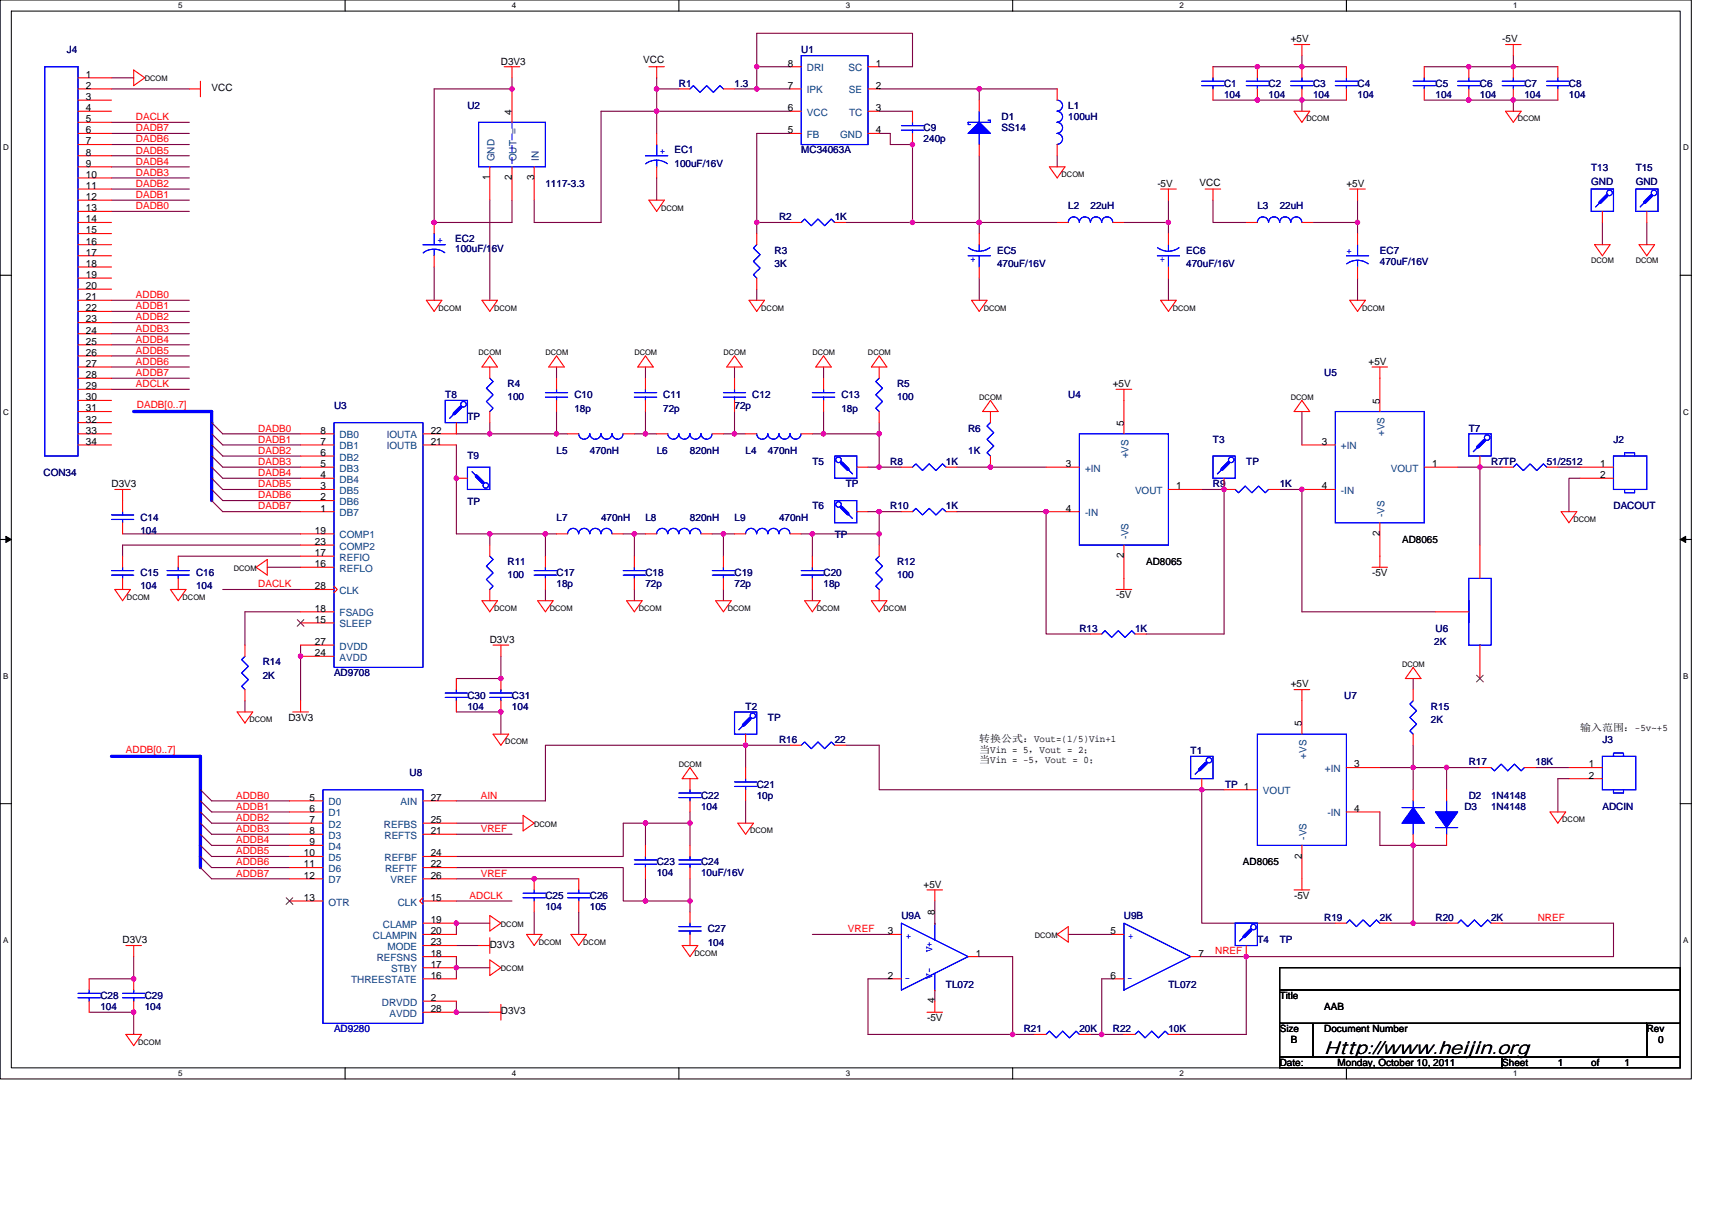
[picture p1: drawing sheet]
<svg xmlns="http://www.w3.org/2000/svg" width="297mm" height="210mm" viewBox="0 0 297 210" stroke-linecap="round" stroke-linejoin="round" font-family="sans-serif">
<path d="M0 0h293.5v187.2h-293.5zM2 1.9h289.5v183.4h-289.5z" fill="none" stroke="#000" stroke-width=".17"/>
<g fill="#fff">
<path d="M30.9 .2h.8v1.6h-.8z"/>
<path d="M30.9 185.5h.8v1.6h-.8z"/>
</g>
<path d="M59.9 0v1.9M59.9 185.3v1.9" fill="none" stroke="#000" stroke-width=".19"/>
<g fill="#fff">
<path d="M88.8 .2h.8v1.6h-.8z"/>
<path d="M88.8 185.5h.8v1.6h-.8z"/>
</g>
<path d="M117.8 0v1.9M117.8 185.3v1.9" fill="none" stroke="#000" stroke-width=".19"/>
<g fill="#fff">
<path d="M146.7 .2h.8v1.6h-.8z"/>
<path d="M146.7 185.5h.8v1.6h-.8z"/>
</g>
<path d="M175.7 0v1.9M175.7 185.3v1.9" fill="none" stroke="#000" stroke-width=".19"/>
<g fill="#fff">
<path d="M204.7 .2h.7v1.6h-.7z"/>
<path d="M204.7 185.5h.7v1.6h-.7z"/>
</g>
<path d="M233.6 0v1.9M233.6 185.3v1.9" fill="none" stroke="#000" stroke-width=".19"/>
<g fill="#fff">
<path d="M262.6 .2h.7v1.6h-.7z"/>
<path d="M262.6 185.5h.7v1.6h-.7z"/>
<path d="M.5 24.8h1v1.6h-1z"/>
<path d="M292 24.8h1v1.6h-1z"/>
<path d="M.5 70.7h1v1.5h-1z"/>
<path d="M292 70.7h1v1.5h-1z"/>
</g>
<path d="M0 47.8h2M291.5 47.8h2" fill="none" stroke="#000" stroke-width=".19"/>
<g fill="#fff">
<path d="M.5 116.5h.9v1.6h-.9z"/>
<path d="M292 116.5h.9v1.6h-.9z"/>
</g>
<path d="M0 93.6h2M291.5 93.6h2" fill="none" stroke="#000" stroke-width=".19"/>
<path d="M1 93.1l1 .5-1 .5zM291.5 93.6l1-.5v1z" fill="#000" stroke="#000" stroke-width=".17"/>
<g fill="#fff">
<path d="M.5 162.4h.9v1.5h-.9z"/>
<path d="M292 162.4h.9v1.5h-.9z"/>
</g>
<path d="M0 139.5h2M291.5 139.5h2M222 167.9h69.5v3.9h-69.5zM222 171.8h69.5v5.8h-69.5zM222 177.6h5.8v5.8h-5.8zM227.8 177.6h57.9v5.8h-57.9zM285.7 177.6h5.8v5.8h-5.8zM222 183.4h38.6v1.9h-38.6zM260.6 183.4h30.9v1.9h-30.9z" fill="none" stroke="#000" stroke-width=".19"/>
<g fill="none" stroke="#800040" stroke-width=".19">
<path d="M19.3 13.5h3.9M19.3 15.4h13.5M88.8 13.5v1.9h-13.5v23.2h13.5v-3.9M113.9 19.3h-9.6v19.3h-11.6v-3.9M113.9 15.4v3.9M113.9 19.3v3.9M113.9 15.4h3.9M113.9 19.3h23.2M113.9 13.5v1.9M127.4 15.4h3.9M131.3 11.6v3.8M131.3 11.6h5.8"/>
<path d="M131.3 11.6v-5.8h27v5.8h-5.8M131.3 15.4h5.8M152.5 15.4h17.4M152.5 19.3h5.8M169.9 15.4h13.5M169.9 15.4v2M210.5 17.4h15.4M210.5 11.6h15.4M225.9 17.4h7.7M225.9 17.4v1.9M225.9 11.6h7.7M225.9 9.7v1.9"/>
<path d="M247.1 11.6h15.5M262.6 17.4h-15.5M262.6 17.4h7.7M262.6 17.4v1.9M262.6 11.6h7.7M262.6 9.7v1.9M19.3 21.2h13.5M19.3 25.1h13.5M19.3 27h13.5M19.3 23.2h13.5M19.3 29h13.5M19.3 30.9h13.5"/>
<path d="M19.3 32.8h13.5M19.3 34.7h13.5M19.3 36.7h13.5M85 34.7v17.4M113.9 30.9v3.8M131.3 38.6v1.9M137.1 23.2h-5.8v15.4h5.8M146.7 38.6h23.2M152.5 23.2h2v1.9h3.8v13.5M169.9 38.6v1.9M169.9 27v11.6M169.9 38.6h13.5"/>
<path d="M183.4 27v2M195 38.6h7.7v1.9M202.7 34.7v3.9M210.5 34.7v3.9h5.7M227.8 38.6h7.7v1.9M235.5 34.7v3.9M278 38.6v3.9M285.7 38.6v3.9M19.3 52.1h13.5M19.3 56h13.5M19.3 57.9h13.5M19.3 54h13.5"/>
<path d="M19.3 59.8h13.5M75.3 46.3v5.8M131.3 50.2v1.9M169.9 48.3v3.8M202.7 48.3v3.8M235.5 48.3v3.8M19.3 61.8h13.5M19.3 63.7h13.5M19.3 65.6h13.5M19.3 67.6h13.5M36.7 73.3l1.9 2h13.6M36.7 75.3l1.9 1.9h13.6"/>
<path d="M36.7 77.2l1.9 1.9h13.6M36.7 79.1l1.9 2h13.6M79.2 75.3h5.8M79.2 77.2v15.4h5.8v2M85 75.3h11.6M85 73.3v2M96.6 71.4v3.9h1.9M96.6 63.7v1.9M110.1 75.3h1.9M112 63.7v1.9M112 75.3h1.9M112 71.4v3.9"/>
<path d="M125.5 75.3h1.9M127.4 75.3h2M127.4 63.7v1.9M127.4 71.4v3.9M140.9 75.3h2M142.9 75.3h9.6M142.9 71.4v3.9M142.9 63.7v1.9M152.5 75.3v5.8h3.9M152.5 73.3v2M225.9 71.4v5.8M21.3 92.6h30.9"/>
<path d="M30.9 96.5h21.3M36.7 81.1l1.9 1.9h13.6M36.7 83l1.9 1.9h13.6M36.7 84.9l1.9 2h13.6M36.7 86.9l1.9 1.9h13.6M46.4 98.4h5.8M52.2 94.6h-30.9v1.9M85 92.6h9.6M94.6 92.6h2M94.6 92.6v3.9M108.1 92.6h2M110.1 92.6h1.9"/>
<path d="M110.1 92.6v3.9M123.6 92.6h1.9M125.5 92.6h1.9M125.5 92.6v3.9M139 92.6h1.9M140.9 92.6h11.6M140.9 92.6v3.9M150.6 88.8h1.9M150.6 81.1h1.9M152.5 88.8v3.8M152.5 88.8h3.9M152.5 92.6v2"/>
<path d="M166 88.8h15.5v21.2h7.7M181.5 81.1h-15.5M208.5 84.9h3.9v25.1h-13.5M222 84.9h3.9v21.3h23.2M252.9 81.1h3.9v13.5M256.8 81.1h3.8M270.3 81.1h3.8M274.1 83h-1.9v5.8M38.6 102.3h13.6M52.2 112v9.6M52.2 106.2h-9.7v5.8M86.9 113.9v3.9h-7.7"/>
<path d="M94.6 102.3v1.9M110.1 102.3v1.9M125.5 102.3v1.9M140.9 102.3v1.9M245.2 117.8v1.9M34.8 137.1l1.9 1.9h13.5M34.8 139l1.9 1.9h13.5M42.5 121.6v1.9M79.2 123.5h7.7v3.9M129.4 139v3.9M129.4 129.3h-34.8v9.7h-15.4M137.1 129.3h-7.7v3.9"/>
<path d="M146.7 129.3h5.8v7.8h59.9M208.5 137.1v23.1h23.2M239.4 133.2h5.8M245.2 133.2v3.9M245.2 133.2h5.8M245.2 129.3v3.9M251 133.2v3.9M251 133.2h5.8M266.4 133.2h5.8M272.2 135.1h-1.9v5.8M34.8 140.9l1.9 2h13.5M34.8 142.9l1.9 1.9h13.5"/>
<path d="M34.8 144.8l1.9 1.9h13.5M34.8 146.7l1.9 1.9h13.5M34.8 148.6l1.9 2h13.5M34.8 150.6l1.9 1.9h13.5M79.2 142.9h11.6M79.2 144.8h9.6M79.2 150.6h28.9v5.8h3.9M79.2 156.4h9.6M92.7 158.3v3.9M100.4 152.5h-21.2M100.4 158.3v3.9M112 142.9h-3.9v5.7h-28.9"/>
<path d="M112 152.5v3.9h7.7M119.7 152.5v3.9M119.7 142.9v3.8M119.7 156.4v1.9M119.7 140.9v2M119.7 142.9h-7.7v3.8M162.2 156.4v3.8M239.4 140.9v5.8h5.8M245.2 146.7v13.5M245.2 146.7h5.8M15.5 175.7h7.7v3.8M23.2 166v3.9h-7.7"/>
<path d="M79.2 167.9h5.8M79.2 167.9v2M79.2 173.7v2h5.8M79.2 166v1.9M79.2 164.1h3.8M85 160.2h-5.8v2M140.9 162.2h13.6M154.5 169.9h-3.9v9.6h25.1M162.2 171.8v1.9M169.9 166h5.8v13.5M175.7 179.5h3.9M185.4 162.2h7.7"/>
<path d="M189.2 179.5h2M191.2 179.5h3.8M193.1 169.9h-1.9v9.6M208.5 166h7.7M216.2 166v13.5h-11.5M241.3 160.2h3.9M245.2 160.2h5.8M260.6 160.2h19.3v5.8h-63.7"/>
</g>
<g fill="#f0f" stroke="#f0f" stroke-width=".19">
<circle cx="169.9" cy="38.6" r=".38"/>
<circle cx="235.5" cy="38.6" r=".38"/>
<circle cx="75.3" cy="38.6" r=".38"/>
<circle cx="88.8" cy="15.4" r=".38"/>
<circle cx="113.9" cy="15.4" r=".38"/>
<circle cx="131.3" cy="11.6" r=".38"/>
<circle cx="113.9" cy="19.3" r=".38"/>
<circle cx="158.3" cy="38.6" r=".38"/>
<circle cx="158.3" cy="25.1" r=".38"/>
<circle cx="131.3" cy="38.6" r=".38"/>
<circle cx="169.9" cy="15.4" r=".38"/>
<circle cx="202.7" cy="38.6" r=".38"/>
<circle cx="131.3" cy="15.4" r=".38"/>
<circle cx="52.1" cy="113.9" r=".38"/>
<circle cx="125.5" cy="92.6" r=".38"/>
<circle cx="110" cy="92.6" r=".38"/>
<circle cx="152.5" cy="92.6" r=".38"/>
<circle cx="140.9" cy="92.6" r=".38"/>
<circle cx="181.5" cy="88.8" r=".38"/>
<circle cx="212.4" cy="84.9" r=".38"/>
<circle cx="94.6" cy="92.6" r=".38"/>
<circle cx="85" cy="92.6" r=".38"/>
<circle cx="142.9" cy="75.3" r=".38"/>
<circle cx="127.4" cy="75.3" r=".38"/>
<circle cx="112" cy="75.3" r=".38"/>
<circle cx="96.5" cy="75.3" r=".38"/>
<circle cx="79.2" cy="83" r=".38"/>
<circle cx="152.5" cy="75.3" r=".38"/>
<circle cx="225.9" cy="84.9" r=".38"/>
<circle cx="85" cy="75.3" r=".38"/>
<circle cx="256.8" cy="81.1" r=".38"/>
<circle cx="79.2" cy="167.9" r=".38"/>
<circle cx="79.2" cy="175.6" r=".38"/>
<circle cx="92.7" cy="152.5" r=".38"/>
<circle cx="112" cy="156.3" r=".38"/>
<circle cx="112" cy="142.8" r=".38"/>
<circle cx="119.7" cy="156.3" r=".38"/>
<circle cx="119.7" cy="142.8" r=".38"/>
<circle cx="79.2" cy="160.2" r=".38"/>
<circle cx="129.4" cy="129.3" r=".38"/>
<circle cx="245.2" cy="160.2" r=".38"/>
<circle cx="245.2" cy="146.7" r=".38"/>
<circle cx="245.2" cy="133.2" r=".38"/>
<circle cx="175.7" cy="179.5" r=".38"/>
<circle cx="191.1" cy="179.5" r=".38"/>
<circle cx="208.5" cy="137" r=".38"/>
<circle cx="216.2" cy="166" r=".38"/>
<circle cx="218.2" cy="17.4" r=".38"/>
<circle cx="225.9" cy="17.4" r=".38"/>
<circle cx="218.2" cy="11.6" r=".38"/>
<circle cx="225.9" cy="11.6" r=".38"/>
<circle cx="254.8" cy="17.4" r=".38"/>
<circle cx="262.6" cy="17.4" r=".38"/>
<circle cx="254.8" cy="11.6" r=".38"/>
<circle cx="262.6" cy="11.6" r=".38"/>
<circle cx="23.2" cy="169.9" r=".38"/>
<circle cx="23.2" cy="175.6" r=".38"/>
<circle cx="251" cy="133.2" r=".38"/>
<circle cx="171.8" cy="81.1" r=".38"/>
<circle cx="152.5" cy="88.8" r=".38"/>
<circle cx="152.5" cy="81.1" r=".38"/>
<circle cx="86.9" cy="117.7" r=".38"/>
<circle cx="86.9" cy="123.5" r=".38"/>
</g>
<g fill="none" stroke="#00f" stroke-width=".57">
<path d="M278.8 34l-1.2 1.1M286.5 34l-1.2 1.1M23.2 71.4h13.5v15.5M79.9 70.7l-1.1 1.1M257.6 76.4l-1.2 1.2M82.7 82.6l1.1 1.2M146 80.3l1.1 1.1M146 88l1.1 1.2M213.1 80.3l-1.1 1.1M19.3 131.3h15.5v19.3M130.2 124.7l-1.2 1.2M209.3 132.4l-1.2 1.2"/>
<path d="M217 161.4l-1.1 1.1"/>
</g>
<g fill="none" stroke="#f00" stroke-width=".19">
<path d="M13.5 15.4h5.8M13.5 13.5h5.8M13.5 17.4h5.8M13.5 19.3h5.8M23.2 12.1l1.9 1.4-1.9 1.4zM32.8 15.4h2M34.8 14.1v2.7M87.5 11.6h2.7M88.8 11.6v1.9M88.8 15.4v5.8M112.6 11.6h2.7M113.9 11.6v1.9"/>
<path d="M117.8 15.4h1.9M125.5 15.4h1.9M137.1 15.4h1.9M137.1 19.3h1.9M137.1 11.6h1.9M150.6 15.4h1.9M150.6 19.3h1.9M150.6 11.6h1.9M158.3 19.3v1.9M169.9 17.4v1.9M183.4 15.4v2M210.5 11.6v1.9"/>
<path d="M210.5 15.4v2M218.2 11.6v1.9M218.2 15.4v2M224.5 7.7h2.7M224.5 19.3h2.7l-1.3 1.9zM225.9 7.7v2M225.9 11.6v1.9M225.9 15.4v2M233.6 11.6v1.9M233.6 15.4v2M247.1 11.6v1.9M247.1 15.4v2"/>
<path d="M254.8 11.6v1.9M254.8 15.4v2M261.2 7.7h2.7M261.2 19.3h2.7l-1.3 1.9zM262.6 7.7v2M262.6 11.6v1.9M262.6 15.4v2M270.3 11.6v1.9M270.3 15.4v2M13.5 38.6h5.8M13.5 21.2h5.8M13.5 23.2h5.8"/>
<path d="M13.5 25.1h5.8M13.5 27h5.8M13.5 29h5.8M13.5 30.9h5.8M13.5 32.8h5.8M13.5 34.7h5.8M13.5 36.7h5.8M75.3 38.6v1.9M85 29v5.7M88.8 29v5.7M92.7 29v5.7M112.6 34.7h2.7l-1.4 2z"/>
<path d="M113.9 23.2v1.9M113.9 29v1.9M137.1 38.6h1.9M137.1 23.2h1.9M144.8 38.6h1.9M150.6 23.2h1.9M158.3 23.2v1.9M169.9 25.1v1.9M182.1 29h2.7l-1.4 1.9zM183.4 25.1v1.9M183.4 38.6h2M193.1 38.6h1.9"/>
<path d="M201.4 32.8h2.7M202.7 32.8v1.9M209.1 32.8h2.7M210.5 32.8v1.9M216.2 38.6h2M225.9 38.6h1.9M234.2 32.8h2.7M235.5 32.8v1.9M278 36.7v1.9M285.7 36.7v1.9M13.5 40.5h5.8M13.5 42.5h5.8"/>
<path d="M13.5 44.4h5.8M13.5 46.3h5.8M13.5 48.3h5.8M13.5 50.2h5.8M13.5 52.1h5.8M13.5 54h5.8M13.5 56h5.8M13.5 57.9h5.8M13.5 59.8h5.8M74 52.1h2.7l-1.4 1.9zM75.3 44.4v1.9M83.6 52.1h2.7l-1.3 1.9z"/>
<path d="M130 52.1h2.6l-1.3 1.9zM131.3 40.5v2M131.3 48.3v1.9M168.6 52.1h2.7l-1.4 1.9zM169.9 40.5v2M169.9 46.3v2M201.4 52.1h2.7l-1.4 1.9zM202.7 40.5v2M202.7 46.3v2M234.2 52.1h2.7l-1.4 1.9zM235.5 40.5v2M235.5 46.3v2"/>
<path d="M276.7 42.5h2.7l-1.4 1.9zM284.4 42.5h2.7l-1.4 1.9zM13.5 75.3h5.8M13.5 77.2h5.8M13.5 61.8h5.8M13.5 63.7h5.8M13.5 65.6h5.8M13.5 67.6h5.8M13.5 69.5h5.8M13.5 71.4h5.8M13.5 73.3h5.8M52.2 75.3h5.8"/>
<path d="M52.2 77.2h5.8M52.2 79.1h5.8M73.4 77.2h5.8M79.2 73.3v2h-5.8M85 61.8l1.3 1.9h-2.7zM85 63.7v1.9M85 71.4v1.9M96.6 61.8l1.3 1.9h-2.7zM96.6 65.6v2M96.6 69.5v1.9M98.5 75.3h1.9M108.1 75.3h2"/>
<path d="M112 61.8l1.3 1.9h-2.6zM112 65.6v2M112 69.5v1.9M113.9 75.3h2M123.6 75.3h1.9M127.4 61.8l1.4 1.9h-2.7zM127.4 65.6v2M127.4 69.5v1.9M129.4 75.3h1.9M139 75.3h1.9M142.9 61.8l1.3 1.9h-2.7zM142.9 65.6v2"/>
<path d="M142.9 69.5v1.9M152.5 61.8l1.4 1.9h-2.7zM152.5 63.7v1.9M152.5 71.4v1.9M171.8 69.5l1.4 1.9h-2.7zM171.8 71.4v1.9M171.8 79.1v2M193.7 67.6h2.7M195 67.6v7.7M225.9 69.5l1.3 1.9h-2.7zM225.9 77.2h5.8M238.1 63.7h2.6"/>
<path d="M239.4 63.7v7.7M256.8 79.1v2M19.9 84.9h2.7M21.3 84.9v3.9M21.3 90.7v1.9M21.3 96.5v1.9M30.9 96.5v1.9M44.4 98.4l2-1.3v2.7zM52.2 92.6h5.8M52.2 84.9h5.8M52.2 81.1h5.8M52.2 88.8h5.8"/>
<path d="M52.2 86.9h5.8M52.2 83h5.8M52.2 98.4h5.8M52.2 96.5h5.8M52.2 94.6h5.8M79.2 83h1.9M85 94.6v1.9M94.6 96.5v1.9M96.6 92.6h1.9M106.2 92.6h1.9M110.1 96.5v1.9M112 92.6h1.9"/>
<path d="M121.6 92.6h2M125.5 96.5v1.9M127.4 92.6h2M137.1 92.6h1.9M140.9 96.5v1.9M148.7 81.1h1.9M148.7 88.8h1.9M152.5 94.6v1.9M156.4 81.1h1.9M156.4 88.8h1.9M164.1 81.1h1.9M164.1 88.8h1.9"/>
<path d="M181.5 81.1h5.8M181.5 88.8h5.8M195 94.6v7.7M202.7 84.9h5.8M212.4 83v1.9h1.9M220.1 84.9h1.9M225.9 84.9h5.8M238.1 98.4h2.6M239.4 90.7v7.7M247.1 81.1h5.8M256.8 94.6v5.8M260.6 81.1h2"/>
<path d="M268.4 81.1h1.9M270.9 88.8h2.7l-1.4 1.9zM274.1 81.1h5.8M274.1 83h5.8M19.9 102.3h2.7l-1.3 1.9zM21.3 100.4v1.9M29.6 102.3h2.7l-1.4 1.9zM30.9 100.4v1.9M42.5 112v1.9M42.5 119.7v1.9M52.2 108.1h5.8M52.2 106.2h5.8"/>
<path d="M52.2 113.9h5.8M52.2 112h5.8M52.2 102.3h5.8M58 101.7l.5 .6-.5 .6M79.2 117.8v1.9M83.6 104.2h2.7l-1.3 2zM85 102.3v1.9M85.6 112h2.7M86.9 112v1.9M86.9 117.8v1.9M93.3 104.2h2.7l-1.4 2zM94.6 100.4v1.9"/>
<path d="M108.7 104.2h2.7l-1.3 2zM110.1 100.4v1.9M124.2 104.2h2.7l-1.4 2zM125.5 100.4v1.9M139.6 104.2h2.7l-1.4 2zM140.9 100.4v1.9M151.2 104.2h2.7l-1.4 2zM152.5 102.3v1.9M189.2 110h2M193.7 102.3h2.7M196.9 110h2M224.5 119.7h2.7"/>
<path d="M225.9 119.7v7.7M245.2 115.8l1.3 2h-2.7zM245.2 119.7v1.9M249.1 106.2h5.7M256.8 112v5.8M41.1 123.5h2.8l-1.4 2zM50.2 139h5.8M50.8 123.5h2.7M52.2 121.6v1.9M73.4 139h5.8M79.2 121.6v1.9M85.6 127.4h2.7l-1.4 1.9z"/>
<path d="M86.9 121.6v1.9M119.7 133.2l1.4 1.9h-2.7zM119.7 135.1v2M119.7 139v1.9M129.4 127.4v1.9M129.4 133.2v1.9M129.4 137.1v1.9M137.1 129.3h1.9M144.8 129.3h1.9M208.5 135.1v2M212.4 137.1h5.8M233.6 133.2h5.8"/>
<path d="M245.2 127.4v1.9M245.2 137.1v1.9M251 137.1v1.9M256.8 133.2h1.9M264.5 133.2h1.9M272.2 133.2h5.8M272.2 135.1h5.8M50.2 140.9h5.8M50.2 142.9h5.8M50.2 144.8h5.8M50.2 146.7h5.8M50.2 148.6h5.8"/>
<path d="M50.2 150.6h5.8M50.2 152.5h5.8M50.2 156.4h5.8M73.4 155.8l-.6 .6 .6 .5M73.4 142.9h5.8M73.4 144.8h5.8M73.4 148.6h5.8M73.4 150.6h5.8M73.4 152.5h5.8M73.4 156.4h5.8M85 158.9l1.9 1.3-1.9 1.4zM90.8 141.5l1.9 1.4-1.9 1.3z"/>
<path d="M92.7 152.5v1.9M92.7 156.4v1.9M100.4 152.5v1.9M100.4 156.4v1.9M112 146.7v1.9M112 150.6v1.9M119.7 146.7v1.9M119.7 150.6v1.9M119.7 158.3v1.9M128 142.9h2.7l-1.3 1.9zM160.8 154.4h2.7M162.2 154.4v2"/>
<path d="M224.5 154.4h2.7M225.9 146.7v7.7M233.6 140.9h5.8M245.2 144.8v1.9M251 144.8v1.9M268.9 140.9h2.7l-1.3 2zM15.5 169.9v1.9M15.5 173.7v2M21.8 164.1h2.8M21.8 179.5h2.8l-1.4 2zM23.2 164.1v1.9M23.2 169.9v1.9"/>
<path d="M23.2 173.7v2M73.4 173.7h5.8M73.4 169.9h5.8M73.4 167.9h5.8M73.4 166h5.8M73.4 160.2h5.8M73.4 162.2h5.8M73.4 164.1h5.8M73.4 175.7h5.8M83 164.1h2M85 166.6l1.9 1.3-1.9 1.4zM85 175.7h1.9"/>
<path d="M85 162.7v2.7M86.9 174.3v2.7M91.4 162.2h2.6l-1.3 1.9zM99.1 162.2h2.7l-1.4 1.9zM118.4 164.1h2.7l-1.4 1.9zM119.7 162.2v1.9M154.5 169.9h1.9M154.5 162.2h1.9M160.8 175.7h2.7M162.2 173.7v2M162.2 160.2h.1M162.2 171.8h.1"/>
<path d="M168 166h1.9M179.6 179.5h1.9M183.4 162.2l2-1.4v2.7zM187.3 179.5h1.9M193.1 169.9h1.9M193.1 162.2h1.9M195 179.5h1.9M202.7 179.5h2M206.6 166h1.9M216.2 164.1v1.9M231.7 160.2h1.9M239.4 160.2h1.9"/>
<path d="M251 160.2h1.9M258.7 160.2h1.9"/>
</g>
<g fill="none" stroke="#00f" stroke-width=".19">
<path d="M7.8 11.6h5.7v67.5h-5.7zM119.7 15.4l.6-.5 1.2 1.1 1.1-1.1 1.2 1.1 1.1-1.1 .6 .5M139 9.7h11.6v15.4h-11.6zM169.9 19.3v1.9M183.4 17.4a.95 .95 0 0 1 1 .9 .95 .95 0 0 1-1 1 .96 .96 0 0 1 1 .9 .96 .96 0 0 1-1 1 .96 .96 0 0 1 1 1 .96 .96 0 0 1-1 .9M208.5 14.9h3.9M208.5 14.1h3.9M210.5 13.5v.6M210.5 14.9v.5M216.2 14.9h3.9M216.2 14.1h3.9M218.2 13.5v.6"/>
<path d="M218.2 14.9v.5M224 14.9h3.8M224 14.1h3.8M225.9 13.5v.6M225.9 14.9v.5M231.7 14.9h3.8M231.7 14.1h3.8M233.6 13.5v.6M233.6 14.9v.5M245.2 14.9h3.9M245.2 14.1h3.9M247.1 13.5v.6"/>
<path d="M247.1 14.9v.5M252.9 14.9h3.9M252.9 14.1h3.9M254.8 13.5v.6M254.8 14.9v.5M260.6 14.9h3.9M260.6 14.1h3.9M262.6 13.5v.6M262.6 14.9v.5M268.4 14.9h3.8M268.4 14.1h3.8M270.3 13.5v.6"/>
<path d="M270.3 14.9v.5M83 21.2h11.6v7.8h-11.6zM112 27h3.9M113.9 27.8v1.2M113.9 25.1v1.9M115.8 28.4a3.1 3.1 0 0 0-3.8 0M139 38.6l.6-.6 1.2 1.2 1.1-1.2 1.2 1.2 1.1-1.2 .6 .6M156.4 22.6h3.8M156.4 21.8h3.8M158.3 21.2v.6M158.3 22.6v.6M169.9 23.2v1.9"/>
<path d="M171.4 20.8h.4v.4h-3.8v.4h.4M183.4 23.2a.95 .95 0 0 1 1 .9 .95 .95 0 0 1-1 1M187.3 38.6a.95 .95 0 0 0-1-1 .95 .95 0 0 0-.9 1M189.2 38.6a.95 .95 0 0 0-1-1 .95 .95 0 0 0-.9 1M191.1 38.6a.96 .96 0 0 0-.9-1 .96 .96 0 0 0-1 1M193.1 38.6a.95 .95 0 0 0-1-1 .95 .95 0 0 0-.9 1M222 38.6a.96 .96 0 0 0-.9-1 .96 .96 0 0 0-1 1 .96 .96 0 0 0-1-1 .96 .96 0 0 0-.9 1M225.9 38.6a.96 .96 0 0 0-1-1 .96 .96 0 0 0-1 1 .95 .95 0 0 0-.9-1 .95 .95 0 0 0-1 1M276.1 32.8h3.8v3.9h-3.8zM277.8 34.9l-.9 1M283.8 32.8h3.9v3.9h-3.9zM285.5 34.9l-.9 1"/>
<path d="M73.4 42.5h3.9M75.3 43.2v1.2M75.3 40.5v2M77.2 43.9a3.1 3.1 0 0 0-3.8 0M131.3 42.5l-.6 .6 1.2 1.1-1.2 1.2 1.2 1.1-1.2 1.2 .6 .6M168 44.4h3.8M169.9 42.5v1.1M169.9 44.4v1.9M171.8 42.9a3 3 0 0 1-3.8 .1M200.8 44.4h3.9M200.8 43a3 3 0 0 0 3.8 0M202.7 42.5v1.1"/>
<path d="M202.7 44.4v1.9M233.6 44.4h3.9M235.5 45.2l-1.2 .2-.6 .4M235.5 45.2l1.2 .2 .7 .4M235.5 45.2v1.1M235.5 42.5v1.9M58 73.3h15.4v42.5h-15.4zM77.3 69.5h3.8v3.8h-3.8zM79 71.6l-1 1M85 65.6l.6 .6-1.2 1.2 1.2 1.1-1.2 1.2 1.2 1.1-.6 .6M94.6 68.1h3.9M94.6 68.9h3.9"/>
<path d="M96.6 68.9v.6M96.6 67.6v.5M106.2 75.3a.95 .95 0 0 1-1 .9 .95 .95 0 0 1-.9-.9 .97 .97 0 0 1-1 .9 .97 .97 0 0 1-1-.9 .96 .96 0 0 1-.9 .9 .96 .96 0 0 1-1-.9M108.1 75.3a.95 .95 0 0 1-.9 .9 .95 .95 0 0 1-1-.9M110.1 68.1h3.8M110.1 68.9h3.8M112 68.9v.6M112 67.6v.5M117.8 75.3a.95 .95 0 0 1-1 .9 .95 .95 0 0 1-.9-.9M119.7 75.3a.95 .95 0 0 1-1 .9 .95 .95 0 0 1-.9-.9M123.6 75.3a.96 .96 0 0 1-1 .9 .96 .96 0 0 1-1-.9 .96 .96 0 0 1-.9 .9 .96 .96 0 0 1-1-.9M125.5 68.1h3.9"/>
<path d="M125.5 68.9h3.9M127.4 68.9v.6M127.4 67.6v.5M133.2 75.3a.96 .96 0 0 1-.9 .9 .96 .96 0 0 1-1-.9M137.1 75.3a.95 .95 0 0 1-1 .9 .95 .95 0 0 1-.9-.9 .96 .96 0 0 1-1 .9 .96 .96 0 0 1-1-.9M139 75.3a.95 .95 0 0 1-1 .9 .95 .95 0 0 1-.9-.9M140.9 68.1h3.9M140.9 68.9h3.9M142.9 68.9v.6M142.9 67.6v.5M144.8 79.1h3.9v3.9h-3.9zM152.5 65.6l-.5 .6 1.1 1.2-1.1 1.1 1.1 1.2-1.1 1.1 .5 .6"/>
<path d="M171.8 73.3l-.5 .6 1.1 1.2-1.1 1.1 1.1 1.2-1.1 1.2 .5 .5M187.3 75.3h15.4v19.3h-15.4zM210.5 79.1h3.8v3.9h-3.8zM231.7 71.4h15.4v19.3h-15.4zM254.8 75.3h3.9v3.8h-3.9zM256.6 77.4l-1 1M279.9 79.1h5.8v5.8h-5.8zM281.9 79.1v-.5h1.7v.5M19.3 89.4h3.9M19.3 90.1h3.9M19.3 99h3.9M19.3 99.8h3.9"/>
<path d="M21.3 90.1v.6M21.3 88.8v.6M21.3 99.8v.6M21.3 98.4v.6M29 99h3.8M29 99.8h3.8M30.9 99.8v.6M30.9 98.4v.6M81.1 81.1h3.9v3.8h-3.9zM81.9 81.9l.9 .9M85 96.5l.6 .6-1.2 1.2 1.2 1.1-1.2 1.2 1.2 1.1-.6 .6M92.7 99.8h3.9"/>
<path d="M92.7 99h3.9M94.6 98.4v.6M94.6 99.8v.6M98.5 92.6a.95 .95 0 0 1 .9-.9 .95 .95 0 0 1 1 .9M100.4 92.6a.95 .95 0 0 1 1-.9 .95 .95 0 0 1 .9 .9 .97 .97 0 0 1 1-.9 .97 .97 0 0 1 1 .9 .96 .96 0 0 1 .9-.9 .96 .96 0 0 1 1 .9M108.1 99.8h3.9M108.1 99h3.9M110.1 98.4v.6M110.1 99.8v.6M113.9 92.6a.95 .95 0 0 1 1-.9 .95 .95 0 0 1 .9 .9 .96 .96 0 0 1 1-.9 .96 .96 0 0 1 1 .9M117.8 92.6a.95 .95 0 0 1 .9-.9 .95 .95 0 0 1 1 .9M119.7 92.6a.95 .95 0 0 1 1-.9 .95 .95 0 0 1 .9 .9"/>
<path d="M123.6 99.8h3.8M123.6 99h3.8M125.5 98.4v.6M125.5 99.8v.6M129.4 92.6a.95 .95 0 0 1 .9-.9 .95 .95 0 0 1 1 .9M131.3 92.6a.96 .96 0 0 1 1-.9 .96 .96 0 0 1 .9 .9M133.2 92.6a.95 .95 0 0 1 1-.9 .95 .95 0 0 1 .9 .9 .96 .96 0 0 1 1-.9 .96 .96 0 0 1 1 .9M139 99.8h3.9M139 99h3.9M140.9 98.4v.6M140.9 99.8v.6M144.8 86.9h3.9v3.8h-3.9z"/>
<path d="M146.9 81.3l1 .9M146.9 89l1 1M152.5 96.5l-.5 .6 1.1 1.2-1.1 1.1 1.1 1.2-1.1 1.1 .5 .6M158.3 81.1l.6-.6 1.2 1.2 1.1-1.2 1.2 1.2 1.1-1.2 .6 .6M158.3 88.8l.6-.6 1.2 1.2 1.1-1.2 1.2 1.2 1.1-1.2 .6 .6M212.2 81.3l-1 .9M214.3 84.9l.6 .6 1.1-1.2 1.2 1.2 1.2-1.2 1.1 1.2 .6-.6M262.6 81.1l.5-.6 1.2 1.2 1.2-1.2 1.1 1.2 1.2-1.2 .6 .6M281.9 84.9v.6h1.7v-.6M42.5 113.9l-.6 .6 1.2 1.1-1.2 1.2 1.2 1.1-1.2 1.2 .6 .6M79.2 119.7v.6M86.9 119.7v.6"/>
<path d="M191.2 110l.5-.5 1.2 1.1 1.1-1.1 1.2 1.1 1.2-1.1 .5 .5M254.8 100.4h3.9v11.6h-3.9zM254.8 104.2v3.9M56 137.1h17.4v40.5h-17.4zM77.3 121h3.8M77.3 120.3h3.8M79.2 121v.6M85 121h3.8M85 120.3h3.8M86.9 121v.6M117.8 138.4h3.8M117.8 137.6h3.8"/>
<path d="M119.7 137.1v.5M119.7 138.4v.6M127.4 123.5h3.9v3.9h-3.9zM127.4 136.5h3.9M127.4 135.7h3.9M129.2 125.7l-1 .9M129.4 135.1v.6M129.4 136.5v.6M139 129.3l.6-.5 1.2 1.1 1.1-1.1 1.2 1.1 1.1-1.1 .6 .5M206.6 131.3h3.9v3.8h-3.9zM208.3 133.4l-.9 .9M218.2 127.4h15.4v19.3h-15.4z"/>
<path d="M245.2 121.6l-.6 .6 1.2 1.1-1.2 1.2 1.2 1.2-1.2 1.1 .6 .6M245.2 139v1.1M251 139v1.9M258.7 133.2l.6 .6 1.2-1.2 1.1 1.2 1.2-1.2 1.1 1.2 .6-.6M278 131.3h5.8v5.8h-5.8zM279.9 137.1v.5h1.8v-.5M279.9 131.3v-.6h1.8v.6M90.8 155.8h3.8M90.8 155h3.8M92.7 154.4v.6M92.7 155.8v.6M98.5 155.8h3.8"/>
<path d="M98.5 155h3.8M100.4 154.4v.6M100.4 155.8v.6M110.1 150h3.8M110.1 149.2h3.8M112 148.6v.6M112 150v.6M117.8 150h3.8M117.8 149.2h3.8M119.7 148.6v.6M119.7 150v.6M243.3 140.1h3.8"/>
<path d="M245.2 142.9v1.9M249.1 143.6h3.8M251 143.6v1.2M13.5 173.1h3.9M13.5 172.4h3.9M15.5 171.8v.6M15.5 173.1v.6M21.3 173.1h3.8M21.3 172.4h3.8M23.2 171.8v.6M23.2 173.1v.6M117.8 160.8h3.8"/>
<path d="M117.8 161.6h3.8M119.7 161.6v.6M119.7 160.2v.6M156.4 160.2l11.6 5.8-11.6 5.8zM162.2 168.9v2.9M162.2 160.2v2.9M181.5 179.5l.6-.6 1.1 1.2 1.2-1.2 1.1 1.2 1.2-1.2 .6 .6M195 160.2l11.6 5.8-11.6 5.8zM196.9 179.5l.6-.6 1.2 1.2 1.1-1.2 1.2 1.2 1.1-1.2 .6 .6M214.3 160.2h3.9v3.9h-3.9zM216 162.3l-.9 1M233.6 160.2l.6-.6 1.1 1.2 1.2-1.2 1.2 1.2 1.1-1.2 .6 .6"/>
<path d="M252.9 160.2l.6-.6 1.2 1.2 1.1-1.2 1.2 1.2 1.1-1.2 .6 .6"/>
<circle cx="279.3" cy="33.5" r=".48"/>
<circle cx="287" cy="33.5" r=".47"/>
<circle cx="80.4" cy="70.2" r=".48"/>
<circle cx="145.5" cy="79.8" r=".48"/>
<circle cx="213.6" cy="79.8" r=".48"/>
<circle cx="258" cy="75.9" r=".47"/>
<circle cx="84.3" cy="84.2" r=".47"/>
<circle cx="145.5" cy="87.5" r=".48"/>
<circle cx="130.6" cy="124.2" r=".47"/>
<circle cx="209.8" cy="131.9" r=".47"/>
<circle cx="217.5" cy="160.9" r=".47"/>
</g>
<path d="M51.6 107.5l1.1 1.2M52.7 107.5l-1.1 1.2M256.2 117.2l1.2 1.1M257.3 117.2l-1.1 1.1M49.7 155.8l1.1 1.2M50.8 155.8l-1.2 1.2" fill="none" stroke="#804000" stroke-width=".17"/>
<path d="M88.8 21.2v7.8M88.8 29h.1" fill="none" stroke="#fff" stroke-width=".17" stroke-dasharray="1 1 1 1 1 1 1 1"/>
<path d="M88.8 21.2v7.8M88.8 29h.1" fill="none" stroke="#00f" stroke-width=".17" stroke-dasharray="1 1 1 1 1 1 1 1"/>
<g fill="#00f" stroke="#00f" stroke-width=".19">
<path d="M245.2 140.1l1.9 2.8h-3.8z" fill-rule="evenodd"/>
<path d="M245.2 140.1l1.9 2.8h-3.8z" fill-rule="evenodd"/>
<path d="M168 23.2l1.9-2 1.9 2z" fill-rule="evenodd"/>
<path d="M168 23.2l1.9-2 1.9 2z" fill-rule="evenodd"/>
<path d="M249.1 140.9h3.8l-1.9 2.7z" fill-rule="evenodd"/>
<path d="M249.1 140.9h3.8l-1.9 2.7z" fill-rule="evenodd"/>
</g>
<text font-size="3.2" x="229.8" y="182.9">Http://www.heijin.org</text>
<g font-size="1.7" fill="#000080">
<text x="11.6" y="9.3">J4</text>
<text x="139" y="9.3">U1</text>
<text x="117.8" y="15">R1</text>
<text x="127.4" y="15">1.3</text>
<text x="212.4" y="15">C1</text>
<text x="212.4" y="17">104</text>
<text x="220.1" y="15">C2</text>
<text x="220.1" y="17">104</text>
<text x="227.8" y="15">C3</text>
<text x="227.8" y="17">104</text>
<text x="235.5" y="15">C4</text>
<text x="235.5" y="17">104</text>
<text x="249.1" y="15">C5</text>
<text x="249.1" y="17">104</text>
<text x="256.8" y="15">C6</text>
<text x="256.8" y="17">104</text>
<text x="264.5" y="15">C7</text>
<text x="264.5" y="17">104</text>
<text x="272.2" y="15">C8</text>
<text x="272.2" y="17">104</text>
<text x="81.1" y="18.9">U2</text>
<text x="160.2" y="22.8">C9</text>
<text x="173.8" y="20.8">D1</text>
<text x="173.8" y="22.8">SS14</text>
<text x="185.4" y="18.9">L1</text>
<text x="185.4" y="20.8">100uH</text>
<text x="117" y="26.6">EC1</text>
<text x="117" y="29">100uF/16V</text>
<text x="139" y="26.6">MC34063A</text>
<text x="160.2" y="24.7">240p</text>
<text x="276.1" y="29.7">T13</text>
<text x="283.8" y="29.7">T15</text>
<text x="94.6" y="32.4">1117-3.3</text>
<text x="276.1" y="32">GND</text>
<text x="283.8" y="32">GND</text>
<text x="135.2" y="38.2">R2</text>
<text x="144.8" y="38.2">1K</text>
<text x="185.4" y="36.3">L2</text>
<text x="189.2" y="36.3">22uH</text>
<text x="218.2" y="36.3">L3</text>
<text x="222" y="36.3">22uH</text>
<text x="79" y="42.1">EC2</text>
<text x="79" y="43.8">100uF/16V</text>
<text x="134.4" y="44">R3</text>
<text x="134.4" y="46.3">3K</text>
<text x="173" y="44">EC5</text>
<text x="173" y="46.3">470uF/16V</text>
<text x="205.8" y="44">EC6</text>
<text x="205.8" y="46.3">470uF/16V</text>
<text x="239.4" y="44">EC7</text>
<text x="239.4" y="45.9">470uF/16V</text>
<text x="229.8" y="65.2">U5</text>
<text x="58" y="71">U3</text>
<text x="77.3" y="69.1">T8</text>
<text x="88.1" y="67.2">R4</text>
<text x="88.1" y="69.5">100</text>
<text x="99.6" y="69.1">C10</text>
<text x="99.6" y="71.4">18p</text>
<text x="115.1" y="69.1">C11</text>
<text x="115.1" y="71.4">72p</text>
<text x="127.4" y="71">72p</text>
<text x="130.5" y="69.1">C12</text>
<text x="146" y="69.1">C13</text>
<text x="146" y="71.4">18p</text>
<text x="155.6" y="67.2">R5</text>
<text x="155.6" y="69.5">100</text>
<text x="185.4" y="69.1">U4</text>
<text x="81.1" y="73">TP</text>
<text x="168" y="74.9">R6</text>
<text x="210.5" y="76.8">T3</text>
<text x="254.8" y="74.9">T7</text>
<text x="279.9" y="76.8">J2</text>
<text x="7.6" y="82.6">CON34</text>
<text x="81.1" y="79.7">T9</text>
<text x="96.6" y="78.8">L5</text>
<text x="102.3" y="78.8">470nH</text>
<text x="113.9" y="78.8">L6</text>
<text x="119.7" y="78.8">820nH</text>
<text x="129.4" y="78.8">L4</text>
<text x="133.2" y="78.8">470nH</text>
<text x="140.9" y="80.7">T5</text>
<text x="154.5" y="80.7">R8</text>
<text x="164.1" y="80.7">1K</text>
<text x="168" y="78.8">1K</text>
<text x="216.2" y="80.7">TP</text>
<text x="258.7" y="80.7">R7TP</text>
<text x="268.4" y="80.7">51/2512</text>
<text x="81.1" y="87.6">TP</text>
<text x="140.9" y="88.4">T6</text>
<text x="146.7" y="84.5">TP</text>
<text x="154.5" y="88.4">R10</text>
<text x="164.1" y="88.4">1K</text>
<text x="210.5" y="84.5">R9</text>
<text x="222" y="84.5">1K</text>
<text x="279.9" y="88.4">DACOUT</text>
<text x="24.4" y="90.3">C14</text>
<text x="24.4" y="92.6">104</text>
<text x="96.6" y="90.3">L7</text>
<text x="104.3" y="90.3">470nH</text>
<text x="112" y="90.3">L8</text>
<text x="119.7" y="90.3">820nH</text>
<text x="127.4" y="90.3">L9</text>
<text x="135.2" y="90.3">470nH</text>
<text x="144.8" y="93.4">TP</text>
<text x="24.4" y="100">C15</text>
<text x="34" y="100">C16</text>
<text x="88.1" y="98.1">R11</text>
<text x="88.1" y="100.4">100</text>
<text x="96.6" y="100">C17</text>
<text x="96.6" y="101.9">18p</text>
<text x="112" y="100">C18</text>
<text x="112" y="101.9">72p</text>
<text x="127.4" y="100">C19</text>
<text x="127.4" y="101.9">72p</text>
<text x="142.9" y="100">C20</text>
<text x="142.9" y="101.9">18p</text>
<text x="155.6" y="98.1">R12</text>
<text x="155.6" y="100.4">100</text>
<text x="24.4" y="102.3">104</text>
<text x="34" y="102.3">104</text>
<text x="187.3" y="109.6">R13</text>
<text x="196.9" y="109.6">1K</text>
<text x="248.9" y="112">2K</text>
<text x="249.1" y="109.6">U6</text>
<text x="45.6" y="115.4">R14</text>
<text x="45.6" y="117.8">2K</text>
<text x="58" y="117.4">AD9708</text>
<text x="81.1" y="121.2">C30</text>
<text x="81.1" y="123.1">104</text>
<text x="88.8" y="121.2">C31</text>
<text x="88.8" y="123.1">104</text>
<text x="129.4" y="123.1">T2</text>
<text x="133.2" y="125.1">TP</text>
<text x="233.2" y="121.2">U7</text>
<text x="248.3" y="123.1">R15</text>
<text x="248.3" y="125.5">2K</text>
<text x="135.2" y="128.9">R16</text>
<text x="144.8" y="128.9">22</text>
<text x="206.6" y="130.9">T1</text>
<text x="278" y="128.9">J3</text>
<text x="71.1" y="134.7">U8</text>
<text x="131.3" y="136.7">C21</text>
<text x="212.6" y="136.7">TP 1</text>
<text x="254.8" y="132.8">R17</text>
<text x="266.4" y="132.8">18K</text>
<text x="121.6" y="138.6">C22</text>
<text x="121.6" y="140.5">104</text>
<text x="131.3" y="138.6">10p</text>
<text x="254.1" y="140.5">D3</text>
<text x="254.8" y="138.6">D2</text>
<text x="258.7" y="138.6">1N4148</text>
<text x="258.7" y="140.5">1N4148</text>
<text x="278" y="140.5">ADCIN</text>
<text x="94.6" y="156">C25</text>
<text x="102.3" y="156">C26</text>
<text x="113.9" y="150.2">C23</text>
<text x="113.9" y="152.1">104</text>
<text x="121.6" y="150.2">C24</text>
<text x="121.6" y="152.1">10uF/16V</text>
<text x="94.6" y="157.9">104</text>
<text x="102.3" y="157.9">105</text>
<text x="122.8" y="161.8">C27</text>
<text x="156.4" y="159.4">U9A</text>
<text x="195" y="159.4">U9B</text>
<text x="229.8" y="159.8">R19</text>
<text x="239.4" y="159.8">2K</text>
<text x="249.1" y="159.8">R20</text>
<text x="258.7" y="159.8">2K</text>
<text x="122.8" y="164.1">104</text>
<text x="218.2" y="163.7">T4</text>
<text x="222" y="163.7">TP</text>
<text x="17.4" y="173.4">C28</text>
<text x="25.1" y="173.4">C29</text>
<text x="164.1" y="171.4">TL072</text>
<text x="202.7" y="171.4">TL072</text>
<text x="17.4" y="175.3">104</text>
<text x="25.1" y="175.3">104</text>
<text x="177.6" y="179.1">R21</text>
<text x="187.3" y="179.1">20K</text>
<text x="193.1" y="179.1">R22</text>
<text x="202.7" y="179.1">10K</text>
</g>
<g font-size="1.7">
<text x="86.9" y="11.2">D3V3</text>
<text x="111.6" y="11">VCC</text>
<text x="136.7" y="11.6">8</text>
<text x="152" y="11.6">1</text>
<text x="224" y="7.3">+5V</text>
<text x="260.6" y="7.3">-5V</text>
<text x="14.9" y="13.5">1</text>
<text x="14.9" y="15.4">2</text>
<text x="14.9" y="17.4">3</text>
<text x="36.7" y="15.8">VCC</text>
<text x="136.7" y="15.4">7</text>
<text x="152" y="15.4">2</text>
<text x="14.9" y="19.3">4</text>
<text x="14.9" y="21.2">5</text>
<text x="14.9" y="23.1">6</text>
<text x="88.8" y="19.9" transform="rotate(-90 88.8 19.9)">4</text>
<text x="136.7" y="23.1">5</text>
<text x="136.7" y="19.3">6</text>
<text x="152" y="23.1">4</text>
<text x="152" y="19.3">3</text>
<text x="14.9" y="25.1">7</text>
<text x="14.9" y="27">8</text>
<text x="14.9" y="28.9">9</text>
<text x="14.9" y="30.9">10</text>
<text x="14.9" y="32.8">11</text>
<text x="14.9" y="34.7">12</text>
<text x="85" y="31.3" transform="rotate(-90 85 31.3)">1</text>
<text x="88.8" y="31.3" transform="rotate(-90 88.8 31.3)">2</text>
<text x="92.7" y="31.3" transform="rotate(-90 92.7 31.3)">3</text>
<text x="200.8" y="32.4">-5V</text>
<text x="208.1" y="32.2">VCC</text>
<text x="233.6" y="32.4">+5V</text>
<text x="14.9" y="36.7">13</text>
<text x="14.9" y="38.6">14</text>
<text x="14.9" y="40.5">15</text>
<text x="14.9" y="42.4">16</text>
<text x="14.9" y="44.4">17</text>
<text x="14.9" y="46.3">18</text>
<text x="14.9" y="48.2">19</text>
<text x="14.9" y="50.2">20</text>
<text x="14.9" y="52.1">21</text>
<text x="14.9" y="54">22</text>
<text x="14.9" y="56">23</text>
<text x="14.9" y="57.9">24</text>
<text x="14.9" y="59.8">25</text>
<text x="14.9" y="61.7">26</text>
<text x="14.9" y="63.7">27</text>
<text x="14.9" y="65.6">28</text>
<text x="237.5" y="63.3">+5V</text>
<text x="14.9" y="67.5">29</text>
<text x="14.9" y="69.5">30</text>
<text x="14.9" y="71.4">31</text>
<text x="193.1" y="67.2">+5V</text>
<text x="239.4" y="70.1" transform="rotate(-90 239.4 70.1)">5</text>
<text x="14.9" y="73.3">32</text>
<text x="14.9" y="75.3">33</text>
<text x="14.9" y="77.2">34</text>
<text x="55.6" y="77.2">7</text>
<text x="55.6" y="75.3">8</text>
<text x="74.7" y="77.2">21</text>
<text x="74.7" y="75.3">22</text>
<text x="195" y="73.9" transform="rotate(-90 195 73.9)">5</text>
<text x="229.4" y="77.2">3</text>
<text x="55.6" y="83">4</text>
<text x="55.6" y="81">5</text>
<text x="55.6" y="79.1">6</text>
<text x="185" y="81">3</text>
<text x="248.5" y="81">1</text>
<text x="277.6" y="81">1</text>
<text x="277.6" y="83">2</text>
<text x="19.3" y="84.5">D3V3</text>
<text x="55.6" y="88.8">1</text>
<text x="55.6" y="86.8">2</text>
<text x="55.6" y="84.9">3</text>
<text x="185" y="88.8">4</text>
<text x="204.1" y="84.9">1</text>
<text x="229.4" y="84.9">4</text>
<text x="54.6" y="92.6">19</text>
<text x="54.6" y="94.6">23</text>
<text x="239.4" y="93" transform="rotate(-90 239.4 93)">2</text>
<text x="243.3" y="94.2">AD8065</text>
<text x="54.6" y="98.4">16</text>
<text x="54.6" y="96.5">17</text>
<text x="195" y="96.9" transform="rotate(-90 195 96.9)">2</text>
<text x="198.9" y="98.1">AD8065</text>
<text x="238.1" y="100">-5V</text>
<text x="54.6" y="106.2">18</text>
<text x="54.6" y="102.3">28</text>
<text x="193.7" y="103.8">-5V</text>
<text x="54.6" y="108.1">15</text>
<text x="54.6" y="113.9">24</text>
<text x="54.6" y="111.9">27</text>
<text x="85" y="111.6">D3V3</text>
<text x="224" y="119.3">+5V</text>
<text x="50" y="125.1">D3V3</text>
<text x="169.9" y="128.8">转换公式：Vout=(1/5)Vin+1</text>
<text x="169.9" y="130.6">当Vin = 5，Vout = 2；</text>
<text x="225.9" y="126" transform="rotate(-90 225.9 126)">5</text>
<text x="274.1" y="126.9">输入范围：-5v~+5</text>
<text x="169.9" y="132.5">当Vin = -5，Vout = 0；</text>
<text x="235" y="133.2">3</text>
<text x="275.7" y="133.2">1</text>
<text x="275.7" y="135.1">2</text>
<text x="53.7" y="139">5</text>
<text x="53.7" y="140.9">6</text>
<text x="53.7" y="142.8">7</text>
<text x="74.7" y="139">27</text>
<text x="74.7" y="142.8">25</text>
<text x="235" y="140.9">4</text>
<text x="52.7" y="148.6">10</text>
<text x="53.7" y="144.8">8</text>
<text x="53.7" y="146.7">9</text>
<text x="74.7" y="144.8">21</text>
<text x="74.7" y="148.6">24</text>
<text x="225.9" y="149" transform="rotate(-90 225.9 149)">2</text>
<text x="52.7" y="150.5">11</text>
<text x="52.7" y="152.5">12</text>
<text x="74.7" y="152.5">26</text>
<text x="74.7" y="150.5">22</text>
<text x="160.2" y="154.1">+5V</text>
<text x="215.7" y="150.2">AD8065</text>
<text x="224.5" y="156">-5V</text>
<text x="52.7" y="156.3">13</text>
<text x="74.7" y="160.2">19</text>
<text x="74.7" y="156.3">15</text>
<text x="162.2" y="158.9" transform="rotate(-90 162.2 158.9)">8</text>
<text x="21.3" y="163.7">D3V3</text>
<text x="74.7" y="162.1">20</text>
<text x="74.7" y="166">18</text>
<text x="74.7" y="164.1">23</text>
<text x="74.7" y="167.9">17</text>
<text x="85" y="164.5">D3V3</text>
<text x="154.1" y="162.1">3</text>
<text x="169.3" y="166">1</text>
<text x="192.7" y="162.1">5</text>
<text x="207.9" y="166">7</text>
<text x="74.7" y="173.7">2</text>
<text x="74.7" y="169.8">16</text>
<text x="154.1" y="169.8">2</text>
<text x="192.7" y="169.8">6</text>
<text x="222" y="173.4">Title</text>
<text x="74.7" y="175.6">28</text>
<text x="86.9" y="176">D3V3</text>
<text x="160.8" y="177.2">-5V</text>
<text x="162.2" y="174.1" transform="rotate(-90 162.2 174.1)">4</text>
<text x="222" y="179.1">Size</text>
<text x="229.8" y="179.1">Document Number</text>
<text x="229.8" y="175.3">AAB</text>
<text x="285.7" y="179.1">Rev</text>
<text x="222" y="184.9">Date:</text>
<text x="224" y="181.1">B</text>
<text x="232.1" y="184.9">Monday, October 10, 2011</text>
<text x="260.6" y="184.9">Sheet</text>
<text x="270.3" y="184.9">1</text>
<text x="276.1" y="184.9">of</text>
<text x="281.9" y="184.9">1</text>
<text x="287.7" y="181.1">0</text>
</g>
<g font-size="1.7" fill="#004080">
<text x="140" y="16.2">IPK</text>
<text x="140" y="12.4">DRI</text>
<text x="147.2" y="12.4">SC</text>
<text x="147.3" y="16.2">SE</text>
<text x="140" y="23.9">FB</text>
<text x="140" y="20.1">VCC</text>
<text x="145.8" y="23.9">GND</text>
<text x="147.3" y="20.1">TC</text>
<text x="85.8" y="28" transform="rotate(-90 85.8 28)">GND</text>
<text x="89.6" y="28" transform="rotate(-90 89.6 28)">OUT =</text>
<text x="93.5" y="28" transform="rotate(-90 93.5 28)">IN</text>
<text x="58.9" y="78">DB1</text>
<text x="58.9" y="76.1">DB0</text>
<text x="67.1" y="78">IOUTB</text>
<text x="67.1" y="76.1">IOUTA</text>
<text x="232.7" y="78">+IN</text>
<text x="240.2" y="75.7" transform="rotate(-90 240.2 75.7)">+VS</text>
<text x="58.9" y="83.8">DB4</text>
<text x="58.9" y="81.9">DB3</text>
<text x="58.9" y="79.9">DB2</text>
<text x="188.3" y="81.9">+IN</text>
<text x="195.8" y="79.6" transform="rotate(-90 195.8 79.6)">+VS</text>
<text x="241.3" y="81.9">VOUT</text>
<text x="58.9" y="89.6">DB7</text>
<text x="58.9" y="87.7">DB6</text>
<text x="58.9" y="85.7">DB5</text>
<text x="188.3" y="89.6">-IN</text>
<text x="196.9" y="85.7">VOUT</text>
<text x="232.7" y="85.7">-IN</text>
<text x="240.2" y="89.7" transform="rotate(-90 240.2 89.7)">-VS</text>
<text x="58.9" y="93.4">COMP1</text>
<text x="58.9" y="95.4">COMP2</text>
<text x="195.8" y="93.6" transform="rotate(-90 195.8 93.6)">-VS</text>
<text x="58.9" y="99.2">REFLO</text>
<text x="58.9" y="97.3">REFIO</text>
<text x="58.9" y="107">FSADG</text>
<text x="58.9" y="103.1">CLK</text>
<text x="58.9" y="108.9">SLEEP</text>
<text x="58.9" y="112.7">DVDD</text>
<text x="58.9" y="114.7">AVDD</text>
<text x="226.7" y="131.7" transform="rotate(-90 226.7 131.7)">+VS</text>
<text x="219.1" y="137.8">VOUT</text>
<text x="229.9" y="134">+IN</text>
<text x="57" y="139.8">D0</text>
<text x="57" y="141.7">D1</text>
<text x="57" y="143.6">D2</text>
<text x="66.6" y="143.6">REFBS</text>
<text x="69.5" y="139.8">AIN</text>
<text x="230.3" y="141.7">-IN</text>
<text x="57" y="145.6">D3</text>
<text x="57" y="147.5">D4</text>
<text x="57" y="149.4">D5</text>
<text x="66.7" y="145.6">REFTS</text>
<text x="66.7" y="149.4">REFBF</text>
<text x="226.7" y="145.7" transform="rotate(-90 226.7 145.7)">-VS</text>
<text x="57" y="151.3">D6</text>
<text x="57" y="153.3">D7</text>
<text x="66.8" y="151.3">REFTF</text>
<text x="67.8" y="153.3">VREF</text>
<text x="57" y="157.1">OTR</text>
<text x="66.4" y="161">CLAMP</text>
<text x="69" y="157.1">CLK</text>
<text x="64.7" y="162.9">CLAMPIN</text>
<text x="65.4" y="166.8">REFSNS</text>
<text x="67.2" y="164.9">MODE</text>
<text x="60.9" y="170.6">THREESTATE</text>
<text x="67.9" y="168.7">STBY</text>
<text x="66.2" y="174.5">DRVDD</text>
<text x="67.6" y="176.4">AVDD</text>
</g>
<g font-size="1.7" fill="#f00">
<text x="23.6" y="20.8">DACLK</text>
<text x="23.6" y="22.8">DADB7</text>
<text x="23.6" y="24.7">DADB6</text>
<text x="23.6" y="26.6">DADB5</text>
<text x="23.6" y="28.6">DADB4</text>
<text x="23.6" y="30.5">DADB3</text>
<text x="23.6" y="32.4">DADB2</text>
<text x="23.6" y="34.4">DADB1</text>
<text x="23.6" y="36.3">DADB0</text>
<text x="23.6" y="51.7">ADDB0</text>
<text x="23.6" y="53.7">ADDB1</text>
<text x="23.6" y="55.6">ADDB2</text>
<text x="23.6" y="57.5">ADDB3</text>
<text x="23.6" y="59.5">ADDB4</text>
<text x="23.6" y="61.4">ADDB5</text>
<text x="23.6" y="63.3">ADDB6</text>
<text x="23.6" y="65.3">ADDB7</text>
<text x="23.6" y="67.2">ADCLK</text>
<text x="23.8" y="70.8">DADB[0..7]</text>
<text x="44.8" y="74.9">DADB0</text>
<text x="44.8" y="76.8">DADB1</text>
<text x="44.8" y="78.8">DADB2</text>
<text x="44.8" y="80.7">DADB3</text>
<text x="44.8" y="82.6">DADB4</text>
<text x="44.8" y="84.6">DADB5</text>
<text x="44.8" y="86.5">DADB6</text>
<text x="44.8" y="88.4">DADB7</text>
<text x="44.8" y="101.9">DACLK</text>
<text x="21.8" y="130.7">ADDB[0..7]</text>
<text x="41" y="138.6">ADDB0</text>
<text x="41" y="140.5">ADDB1</text>
<text x="41" y="142.5">ADDB2</text>
<text x="83.4" y="138.6">AIN</text>
<text x="41" y="144.4">ADDB3</text>
<text x="41" y="146.3">ADDB4</text>
<text x="41" y="148.3">ADDB5</text>
<text x="83.4" y="144.4">VREF</text>
<text x="41" y="150.2">ADDB6</text>
<text x="41" y="152.1">ADDB7</text>
<text x="81.5" y="156">ADCLK</text>
<text x="83.4" y="152.1">VREF</text>
<text x="147.1" y="161.8">VREF</text>
<text x="266.8" y="159.8">NREF</text>
<text x="210.8" y="165.6">NREF</text>
</g>
<g font-size="1.7" fill="#00f">
<text x="114.5" y="26.7">+</text>
<text x="75.9" y="42.1">+</text>
<text x="169.3" y="44.7" transform="rotate(180 169.3 44.7)">+</text>
<text x="202.1" y="44.7" transform="rotate(180 202.1 44.7)">+</text>
<text x="233.6" y="44">+</text>
<text x="157.2" y="162.9">+</text>
<text x="161.7" y="165.2" transform="rotate(-90 161.7 165.2)">V+</text>
<text x="195.8" y="162.9">+</text>
<text x="157" y="170.3">-</text>
<text x="161.7" y="169.9" transform="rotate(-90 161.7 169.9)">V-</text>
<text x="195.6" y="170.3">-</text>
</g>
<text font-size="1.7" fill="#0000a0" x="58" y="179.1">AD9280</text>
<g font-size="1.4">
<text x="30.9" y="1.5">5</text>
<text x="88.8" y="1.5">4</text>
<text x="146.7" y="1.5">3</text>
<text x="204.7" y="1.5">2</text>
<text x="262.6" y="1.5">1</text>
<text x=".5" y="26.1">D</text>
<text x="292" y="26.1">D</text>
<text x=".5" y="71.9">C</text>
<text x="292" y="71.9">C</text>
<text x=".5" y="117.8">B</text>
<text x="292" y="117.8">B</text>
<text x=".5" y="163.6">A</text>
<text x="292" y="163.6">A</text>
<text x="30.9" y="186.8">5</text>
<text x="88.8" y="186.8">4</text>
<text x="146.7" y="186.8">3</text>
<text x="204.7" y="186.8">2</text>
<text x="262.6" y="186.8">1</text>
</g>
<g font-size="1.3">
<text x="25.1" y="14.1">DCOM</text>
<text x="226.7" y="21.1">DCOM</text>
<text x="263.3" y="21.1">DCOM</text>
<text x="184.2" y="30.7">DCOM</text>
<text x="114.7" y="36.5">DCOM</text>
<text x="276.1" y="45.6">DCOM</text>
<text x="283.8" y="45.6">DCOM</text>
<text x="76.1" y="53.9">DCOM</text>
<text x="85.7" y="53.9">DCOM</text>
<text x="132.1" y="53.9">DCOM</text>
<text x="170.7" y="53.9">DCOM</text>
<text x="203.5" y="53.9">DCOM</text>
<text x="236.3" y="53.9">DCOM</text>
<text x="83" y="61.6">DCOM</text>
<text x="94.6" y="61.6">DCOM</text>
<text x="110.1" y="61.6">DCOM</text>
<text x="125.5" y="61.6">DCOM</text>
<text x="140.9" y="61.6">DCOM</text>
<text x="150.6" y="61.6">DCOM</text>
<text x="169.9" y="69.3">DCOM</text>
<text x="224" y="69.3">DCOM</text>
<text x="273" y="90.6">DCOM</text>
<text x="40.6" y="99.1">DCOM</text>
<text x="22" y="104.1">DCOM</text>
<text x="31.7" y="104.1">DCOM</text>
<text x="85.7" y="106">DCOM</text>
<text x="95.4" y="106">DCOM</text>
<text x="110.8" y="106">DCOM</text>
<text x="126.3" y="106">DCOM</text>
<text x="141.7" y="106">DCOM</text>
<text x="153.3" y="106">DCOM</text>
<text x="243.3" y="115.7">DCOM</text>
<text x="43.3" y="125.3">DCOM</text>
<text x="87.7" y="129.2">DCOM</text>
<text x="117.8" y="133.1">DCOM</text>
<text x="92.7" y="143.5">DCOM</text>
<text x="271.1" y="142.7">DCOM</text>
<text x="130.2" y="144.6">DCOM</text>
<text x="86.9" y="160.8">DCOM</text>
<text x="93.5" y="163.9">DCOM</text>
<text x="101.2" y="163.9">DCOM</text>
<text x="120.5" y="165.9">DCOM</text>
<text x="179.6" y="162.8">DCOM</text>
<text x="86.9" y="168.6">DCOM</text>
<text x="24" y="181.3">DCOM</text>
</g>
</svg>
